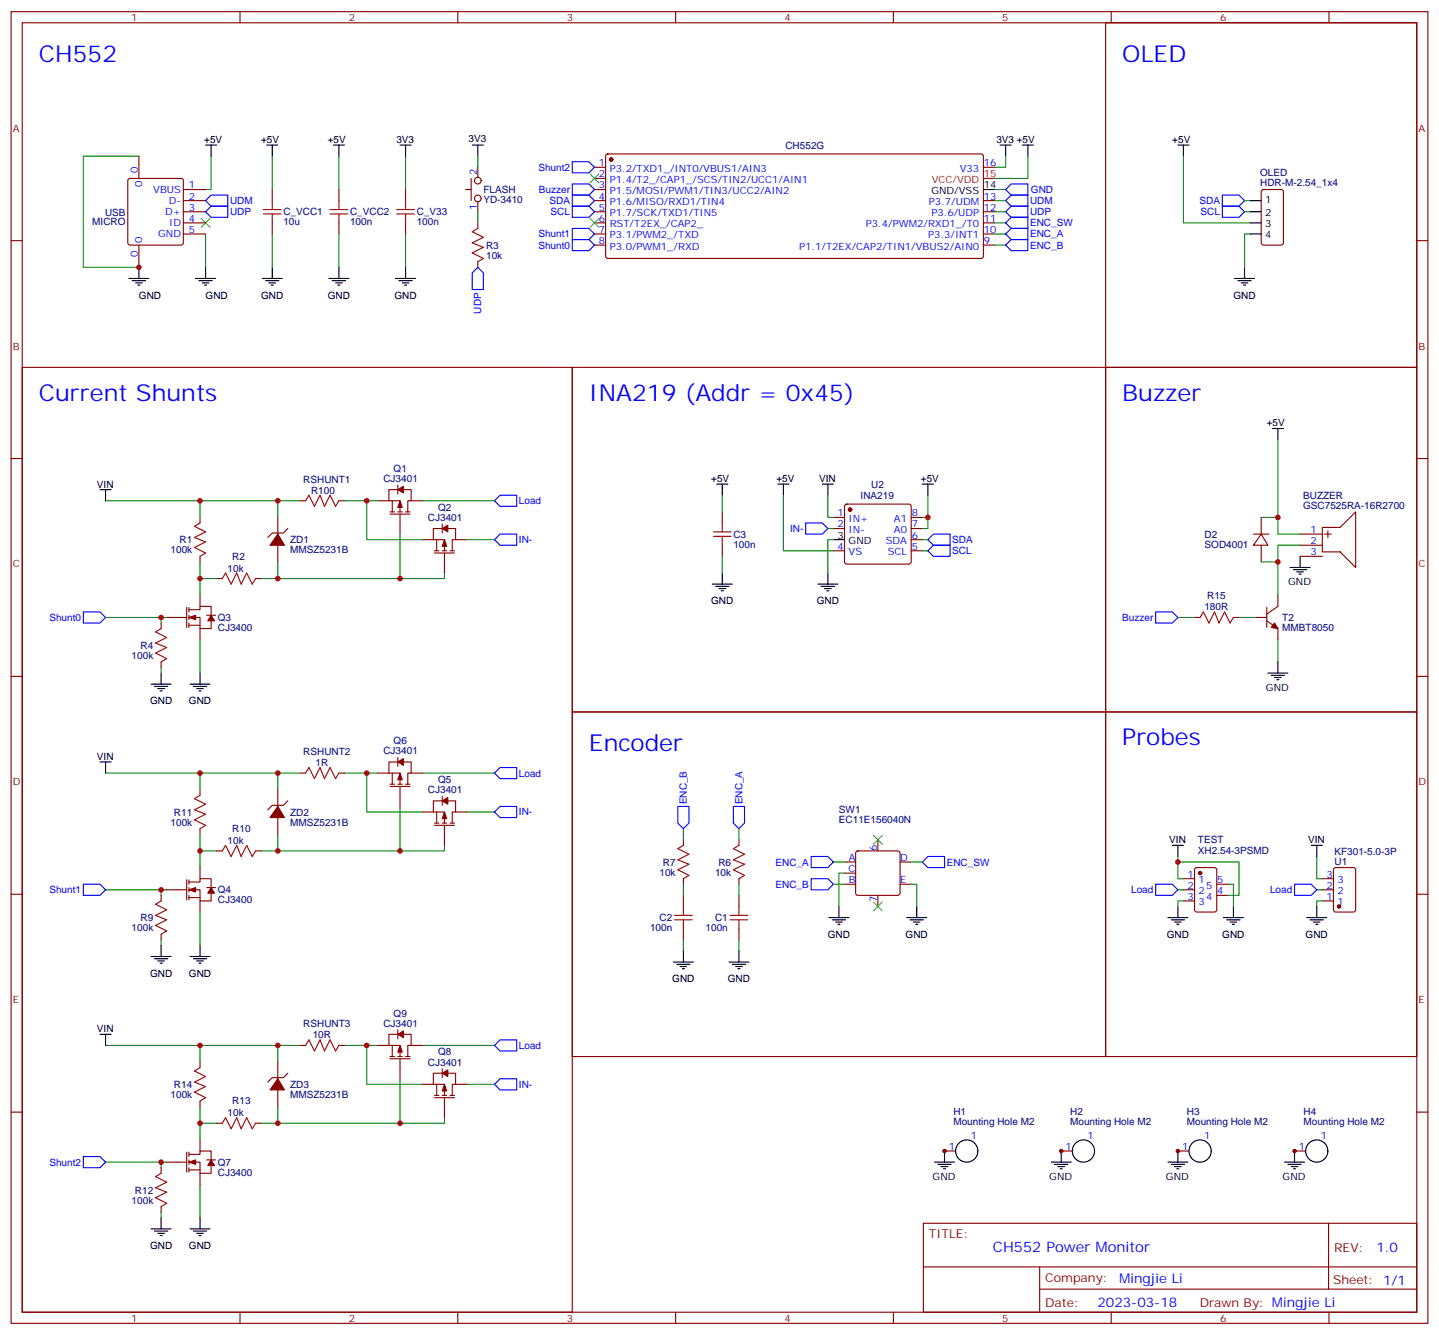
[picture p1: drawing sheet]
<svg xmlns="http://www.w3.org/2000/svg" width="457mm" height="424mm" viewBox="0 0 457 424" stroke-linecap="round" stroke-linejoin="round" font-family="sans-serif">
<g fill="none" stroke="#870000" stroke-width=".35">
<path d="M3.5 3.7h449.8v416.3h-449.8zM7.1 7.2h442.7v409.3h-442.7zM76.2 3.7v3.5M145.3 3.7v3.5M214.5 3.7v3.5M283.6 3.7v3.5M351 7.2h98.8v109.4h-98.8zM352.8 3.7v3.5M421.9 3.7v3.5M40.8 56.8l.5-.2h16.2l.5 .2 .2 .5v19.8l-.2 .5-.5 .2h-16.2l-.5-.2-.2-.5v-19.8zM44.1 49.6v7M149.6 56.6v7.1"/>
<path d="M151.7 53.1v3.2M188.7 53.1h3.6M188.7 56.6h3.6M192.5 49.1l.5-.2h118.8l.4 .7-.1 32-.6 .4h-118.8l-.4-.7v-31.7zM312.2 53.1h3.5M3.5 76.4h3.6M44.1 77.8v7M58.2 60.1h7.1M58.2 63.7h7.1M58.2 67.2h7.1M58.2 70.7h7.1M58.2 74.3h7.1"/>
<path d="M86.4 60.1v3.6M86.4 70.7v3.6M107.6 60.1v3.6M107.6 70.7v3.6M128.8 60.1v3.6M128.8 70.7v3.6M147.8 60.1h1.8M151.7 64v3.2M151.7 70.7v1.8M188.7 60.1h3.6M188.7 63.7h3.6M188.7 67.2h3.6"/>
<path d="M188.7 70.7h3.6M188.7 74.3h3.6M188.7 77.8h3.6M312.2 63.7h3.5M312.2 67.2h3.5M312.2 70.7h3.5M312.2 74.3h3.5M312.2 77.8h3.5M400.6 60.4l.5-.3h5.7l.6 .5 .1 16.5-.5 .6-5.9 .1-.6-.5-.1-16.4zM449.8 76.4h3.5M151.7 83.1v1.7M7.1 116.6h174.6v299.9h-174.6z"/>
<path d="M181.7 116.6h169.3v109.4h-169.3zM351 116.6h98.8v109.4h-98.8zM3.5 145.5h3.6M95.2 158.9h1.8M107.6 158.9h1.8M119.9 158.9h3.6M124.5 158.9v3.6M126.3 154v2.8M127 155.4h-3.5v3.5h3.5v3.6M127.7 155.4h2.8v3.5h-1v3.6M130.5 158.9h3.6M449.8 145.5h3.5"/>
<path d="M63.5 164.2v1.8M63.5 176.6v1.7M88.2 164.2v5.3M88.2 173v5.3M91.4 167.7l-1.4 1.5h-3.6l-1.4 1.4M123.8 163.2h6.4M123.8 162.5h1.4M126.3 162.5h1.4M127 163.2v6.3M128.8 162.5h1.4M134.1 171.3h3.5M137.9 175.5h6.4"/>
<path d="M137.9 174.8h1.4M138.6 171.3v3.5M140.4 166.3v2.9M140.4 174.8h1.4M141.1 167.7h-3.5v3.6h3.5v3.5M141.1 175.5v6.4M141.8 167.7h2.8v3.6h-1v3.5M142.9 174.8h1.4M144.6 171.3h3.6M229.3 162.5v3.5M229.3 173v3.6M264.6 174.8h3.5"/>
<path d="M264.6 164.2h3.5M264.6 167.7h3.5M268.3 160.2l.5-.2h19.8l.5 .2 .2 .5v17.6l-.3 .5-.4 .2h-19.8l-.5-.2-.2-.5v-17.6zM289.3 174.8h3.5M289.3 171.3h3.5M289.3 164.2h3.5M289.3 167.7h3.5M397.9 169.5h5M400.4 169.5l2.1 3.5h-4.6zM400.4 164.2v5.3M400.4 173v5.3M412.7 169.5h7.1"/>
<path d="M412.7 173h7.1M412.7 176.6h7.1M419.8 167.4h5.6l5-4.9v17.6l-5-4.9h-5.6zM420.5 169.5h2.1M421.6 168.5v2.1M51.2 197.7v1.8M52.9 196h6.4M59.3 192.8v6.3M60 196h3.5v3.5h3.5v-2.5M60 193.5h3.5v-1.1h3.5v2.9M60 192.8v1.4M60 195.3v1.4"/>
<path d="M60 197.7v1.4M60 198.4h3.5M63.5 188.9v3.5M63.5 199.5v3.5M65.6 195.3h2.8M68.8 183.6h1.8M81.1 183.6h1.8M379.2 196h1.8M391.6 196h1.7M398.6 196h3.6M402.2 197l3.5 2.5v3.5M402.2 192.8v6.3"/>
<path d="M405.7 188.9v3.5l-3.5 2.5M3.5 214.7h3.6M51.2 210.1v1.7M449.8 214.7h3.5M181.7 226h169.3v109.3h-169.3zM351 226h98.8v109.3h-98.8zM63.5 250.6v1.8M88.2 250.6v5.3M88.2 259.5v5.3M91.4 254.2l-1.4 1.4h-3.6l-1.4 1.4M95.2 245.4h1.8M107.6 245.4h1.8"/>
<path d="M119.9 245.4h3.6M123.8 249.6h6.4M123.8 248.9h1.4M124.5 245.4v3.5M126.3 240.4v2.8M126.3 248.9h1.4M127 241.8h-3.5v3.6h3.5v3.5M127 249.6v6.3M127.7 241.8h2.8v3.6h-1v3.5M128.8 248.9h1.4M130.5 245.4h3.6M134.1 257.7h3.5"/>
<path d="M138.6 257.7v3.5M140.4 252.8v2.8M141.1 254.2h-3.5v3.5h3.5v3.5M141.8 254.2h2.8v3.5h-1v3.5M144.6 257.7h3.6M59.3 279.2v6.4M60 279.9h3.5v-1h3.5v2.8M60 279.2v1.4M63.5 263v1.8M63.5 275.3v3.6M68.8 270.1h1.8M81.1 270.1h1.8"/>
<path d="M137.9 261.9h6.4M137.9 261.2h1.4M140.4 261.2h1.4M141.1 261.9v6.4M142.9 261.2h1.4M217 266.5v1.8M217 278.9v1.7M234.6 266.5v1.8M234.6 278.9v1.7M268.1 273.6h3.5M268.1 277.1h3.5M271.9 270.3l.4-.2h12.7l.5 .2 .3 .5v12.7l-.3 .5-.5 .2h-12.7l-.5-.3-.2-.4v-12.7z"/>
<path d="M278.7 266.5v3.6M285.8 273.6h3.5M375.7 278.9h3.5M379.5 275.5l.4-.2h5.7l.6 .5 .1 12.9-.5 .7-5.9 .1-.6-.5-.1-13zM419.8 278.9h3.5M423.6 275.5l.4-.2h5.7l.6 .5 .1 12.9-.5 .7-5.9 .1-.6-.5-.1-13zM3.5 283.8h3.6M51.2 284.2v1.7M51.2 296.5v1.8M52.9 282.4h6.4M60 282.4h3.5v3.5h3.5v-2.4M60 281.7v1.4"/>
<path d="M60 284.2v1.4M60 284.9h3.5M63.5 285.9v3.6M65.6 281.7h2.8M217 284.2v3.5M217 294.7v3.6M234.6 284.2v3.5M234.6 294.7v3.6M268.1 280.6h3.5M278.7 284.2v3.5M285.8 280.6h3.5M375.7 282.4h3.5"/>
<path d="M375.7 285.9h3.5M386.3 280.6h3.5M386.3 284.2h3.5M419.8 282.4h3.5M419.8 285.9h3.5M449.8 283.8h3.5M63.5 337.1v1.7M88.2 337.1v5.3M95.2 331.8h1.8M107.6 331.8h1.8M119.9 331.8h3.6M123.8 336h6.4"/>
<path d="M123.8 335.3h1.4M124.5 331.8v3.5M126.3 326.8v2.9M126.3 335.3h1.4M127 328.3h-3.5v3.5h3.5v3.5M127 336v6.4M127.7 328.3h2.8v3.5h-1v3.5M128.8 335.3h1.4M130.5 331.8h3.6M140.4 339.2v2.8M3.5 353h3.6M63.5 349.4v1.8"/>
<path d="M68.8 356.5h1.8M81.1 356.5h1.8M88.2 345.9v5.3M91.4 340.6l-1.4 1.4h-3.6l-1.4 1.4M134.1 344.1h3.5M137.9 348.4h6.4M137.9 347.7h1.4M138.6 344.1v3.6M140.4 347.7h1.4M141.1 340.6h-3.5v3.5h3.5v3.6M141.1 348.4v6.3M141.8 340.6h2.8v3.5h-1v3.6"/>
<path d="M142.9 347.7h1.4M144.6 344.1h3.6M449.8 353h3.5M51.2 370.6v1.8M52.9 368.8h6.4M59.3 365.7v6.3M60 368.8h3.5v3.6h3.5v-2.5M60 366.4h3.5v-1.1h3.5v2.8M60 365.7v1.4M60 368.1v1.4M60 370.6v1.4M60 371.3h3.5"/>
<path d="M63.5 361.8v3.5M63.5 372.4v3.5M65.6 368.1h2.8M299.9 365.3h3.5M336.9 365.3h3.5M373.9 365.3h3.6M411 365.3h3.5M51.2 382.9v1.8M293.2 388.2h156.6v28.3h-156.6zM421.8 388.3v20.8M76.2 416.5v3.5M145.3 416.5v3.5"/>
<path d="M214.5 416.5v3.5M283.6 416.5v3.5M293.2 402.1h156.5M330.1 409.1h119.6M330.1 402.1v14.1M352.8 416.5v3.5M421.9 416.5v3.5"/>
<circle cx="151.7" cy="57.3" r="1.06"/>
<circle cx="151.7" cy="63" r="1.06"/>
</g>
<g fill="none" stroke="#008700" stroke-width=".35">
<path d="M44.1 49.6h-17.6v35.2h17.6M67 49.6v10.5h-1.7M86.4 49.6v10.5M107.6 49.6v10.5M128.8 49.6v10.5M151.7 49.6v3.5M319.3 49.6v3.5h-3.6M326.3 49.6v7h-10.6M375.7 49.6v21.1h21.2M65.3 74.3v10.5M86.4 74.3v10.5M107.6 74.3v10.5"/>
<path d="M128.8 74.3v10.5M151.7 67.2v3.5M315.7 60.1h3.6M315.7 63.7h3.6M315.7 67.2h3.6M315.7 70.7h3.6M315.7 77.8h3.6M315.7 74.3h3.6M395.1 63.7h1.8M395.1 67.2h1.8M396.9 74.3h-1.8v10.5M405.7 139.5v30h7"/>
<path d="M33.5 158.9h30M88.2 158.9v5.3M95.2 158.9h-31.7v5.3M109.4 158.9h10.5M116.4 158.9v12.4h17.7M134.1 158.9h22.9M229.3 157.2v5.3M248.7 157.2v17.6h15.9M262.8 157.2v7h1.8M294.6 157.2v10.5h-1.8M63.5 178.3v5.3h5.3M88.2 178.3v5.3h-5.3"/>
<path d="M127 169.5v14.1M148.2 171.3h8.8M229.3 176.6v5.3M262.8 167.7h1.8M264.6 171.3h-1.8v10.6M292.8 171.3h1.8M292.8 164.2h1.8M292.8 174.8h1.8M400.4 178.3h5.3M400.4 164.2h5.3M412.7 173h-7v15.9M33.5 196h17.7"/>
<path d="M52.9 196h-1.7v1.7M63.5 183.6v5.3M141.1 181.9v1.7h-52.9M373.9 196h5.3M393.3 196h5.3M51.2 211.8v1.8M63.5 203v10.6M405.7 203v7.1M33.5 245.4h30M88.2 245.4v5.2M95.2 245.4h-31.7v5.2M109.4 245.4h10.5"/>
<path d="M116.4 245.4v12.3h17.7M127 255.9v14.2M134.1 245.4h22.9M148.2 257.7h8.8M63.5 264.8v5.3h5.3M63.5 270.1v5.2M88.2 264.8v5.3h-5.3M141.1 268.3v1.8h-52.9M217 263v3.5M234.6 263v3.5M264.6 273.6h3.5M268.1 277.1h-1.8v10.6"/>
<path d="M289.3 273.6h3.5M373.9 271.8v7.1h1.8M373.9 273.6h19.4v10.6h-3.5M418 271.8v7.1h1.8M33.5 282.4h17.7M51.2 298.3v1.7M52.9 282.4h-1.7v1.8M63.5 289.5v10.5M217 280.6v3.6M217 298.3v3.5M234.6 280.6v3.6M234.6 298.3v3.5"/>
<path d="M264.6 280.6h3.5M289.3 280.6h1.7v7.1M373.9 282.4h1.8M375.7 285.9h-1.8v1.8M389.8 280.6h1.8v7.1M418 282.4h1.8M419.8 285.9h-1.8v1.8M33.5 331.8h30M88.2 331.8v5.3M95.2 331.8h-31.7v5.3M109.4 331.8h10.5M116.4 331.8v12.3h17.7"/>
<path d="M134.1 331.8h22.9M63.5 351.2v5.3h5.3M63.5 356.5v5.3M88.2 351.2v5.3h-5.3M127 342.4v14.1M141.1 354.7v1.8h-52.9M148.2 344.1h8.8M33.5 368.8h17.7M52.9 368.8h-1.7v1.8M63.5 375.9v10.6M51.2 384.7v1.8"/>
</g>
<g fill="none" stroke="#000" stroke-width=".35">
<path d="M65.3 46h3.5M67 46v3.6M84.7 46h3.5M86.4 46v3.6M105.8 46h3.6M107.6 46v3.6M127 46h3.5M128.8 46v3.6M149.9 46h3.6M151.7 46v3.6M317.5 46h3.5M319.3 46v3.6"/>
<path d="M324.6 46h3.5M326.3 46v3.6M373.9 46h3.6M375.7 46v3.6M312.2 60.1h3.5M396.9 63.7h3.5M396.9 67.2h3.5M396.9 70.7h3.5M396.9 74.3h3.5M40.9 88.4h6.4M42 89.1h4.2M43 89.8h2.2"/>
<path d="M43.7 90.5h.7M44.1 84.8v3.6M62.1 88.4h6.3M63.1 89.1h4.3M64.2 89.8h2.1M64.9 90.5h.7M65.3 84.8v3.6M83.3 88.4h6.3M84.3 89.1h4.2M85.4 89.8h2.1M86.1 90.5h.7M86.4 84.8v3.6"/>
<path d="M104.4 88.4h6.4M105.5 89.1h4.2M106.5 89.8h2.2M107.2 90.5h.7M107.6 84.8v3.6M125.6 88.4h6.3M126.6 89.1h4.3M127.7 89.8h2.1M128.4 90.5h.7M128.8 84.8v3.6M391.9 88.4h6.4M393 89.1h4.2"/>
<path d="M394.1 89.8h2.1M394.8 90.5h.7M395.1 84.8v3.6M403.9 136h3.6M405.7 136v3.5M31.7 155.4h3.6M33.5 155.4v3.5M227.5 153.6h3.6M229.3 153.6v3.6M246.9 153.6h3.6M248.7 153.6v3.6M261.1 153.6h3.5"/>
<path d="M262.8 153.6v3.6M292.8 153.6h3.5M294.6 153.6v3.6M264.6 171.3h3.5M412.7 176.6v3.5M226.1 185.4h6.4M227.2 186.1h4.2M228.2 186.8h2.2M229 187.5h.7M229.3 181.9v3.5M259.6 185.4h6.4M260.7 186.1h4.2"/>
<path d="M261.8 186.8h2.1M262.5 187.5h.7M262.8 181.9v3.5M409.6 180.1h6.3M410.6 180.8h4.3M411.7 181.5h2.1M412.4 182.2h.7M48 217.1h6.3M49 217.8h4.3M50.1 218.5h2.1M50.8 219.3h.7M51.2 213.6v3.5"/>
<path d="M60.3 217.1h6.4M61.4 217.8h4.2M62.4 218.5h2.2M63.1 219.3h.8M63.5 213.6v3.5M402.5 213.6h6.4M403.6 214.3h4.2M404.6 215h2.2M405.3 215.7h.7M405.7 210.1v3.5M31.7 241.8h3.6M33.5 241.8v3.6"/>
<path d="M372.2 268.3h3.5M373.9 268.3v3.5M416.3 268.3h3.5M418 268.3v3.5M263.2 291.2h6.3M264.2 291.9h4.3M265.3 292.6h2.1M266 293.3h.7M266.3 287.7v3.5M287.9 291.2h6.3M288.9 291.9h4.3M290 292.6h2.1"/>
<path d="M290.7 293.3h.7M291 287.7v3.5M370.8 291.2h6.3M371.8 291.9h4.3M372.9 292.6h2.1M373.6 293.3h.7M373.9 287.7v3.5M388.4 291.2h6.4M389.5 291.9h4.2M390.5 292.6h2.1M391.2 293.3h.7M391.6 287.7v3.5"/>
<path d="M414.9 291.2h6.3M415.9 291.9h4.3M417 292.6h2.1M417.7 293.3h.7M418 287.7v3.5M48 303.6h6.3M49 304.3h4.3M50.1 305h2.1M50.8 305.7h.7M51.2 300v3.6M60.3 303.6h6.4M61.4 304.3h4.2"/>
<path d="M62.4 305h2.2M63.1 305.7h.8M63.5 300v3.6M213.8 305.3h6.3M214.8 306h4.3M215.9 306.7h2.1M216.6 307.4h.7M217 301.8v3.5M231.4 305.3h6.4M232.5 306h4.2M233.5 306.7h2.2M234.2 307.4h.7"/>
<path d="M234.6 301.8v3.5M31.7 328.3h3.6M33.5 328.3v3.5M296.7 368.8h6.3M297.7 369.5h4.3M298.8 370.2h2.1M299.5 370.9h.7M299.9 365.3v3.5M333.7 368.8h6.4M334.8 369.5h4.2M335.8 370.2h2.2M336.5 370.9h.8"/>
<path d="M336.9 365.3v3.5M370.8 368.8h6.3M371.8 369.5h4.3M372.9 370.2h2.1M373.6 370.9h.7M373.9 365.3v3.5M407.8 368.8h6.4M408.9 369.5h4.2M409.9 370.2h2.1M410.6 370.9h.7M411 365.3v3.5M48 390h6.3"/>
<path d="M49 390.7h4.3M50.1 391.4h2.1M50.8 392.1h.7M51.2 386.5v3.5M60.3 390h6.4M61.4 390.7h4.2M62.4 391.4h2.2M63.1 392.1h.8M63.5 386.5v3.5"/>
<circle cx="306.9" cy="365.3" r="3.5"/>
<circle cx="344" cy="365.3" r="3.5"/>
<circle cx="381" cy="365.3" r="3.5"/>
<circle cx="418" cy="365.3" r="3.5"/>
</g>
<g fill="none" stroke="#a10000" stroke-width=".35">
<path d="M83.6 66.5h5.7M83.6 67.9h5.7M86.4 63.7v2.8M86.4 67.9v2.8M104.8 66.5h5.6M104.8 67.9h5.6M107.6 63.7v2.8M107.6 67.9v2.8M125.9 66.5h5.7M125.9 67.9h5.7M128.8 63.7v2.8M128.8 67.9v2.8"/>
<path d="M151.7 72.5l-1.8 1.1 3.6 1.7-3.6 1.8 3.6 1.4-3.6 1.8 3.6 1.7-1.8 1.1M97 158.9l1.1-1.7 1.7 3.5 1.8-3.5 1.4 3.5 1.8-3.5 1.7 3.5 1.1-1.8M63.5 166l-1.8 1 3.6 1.8-3.6 1.8 3.6 1.4-3.6 1.7 3.6 1.8-1.8 1.1M226.5 168.8h5.6M226.5 170.2h5.6M229.3 166v2.8M229.3 170.2v2.8M51.2 199.5l-1.8 1.1 3.5 1.7-3.5 1.8 3.5 1.4-3.5 1.8 3.5 1.7-1.7 1.1M70.6 183.6l1-1.7 1.8 3.5 1.7-3.5 1.5 3.5 1.7-3.5 1.8 3.5 1-1.8M381 196l1.1-1.8 1.7 3.5 1.8-3.5 1.4 3.5 1.8-3.5 1.7 3.5 1.1-1.7M63.5 252.4l-1.8 1.1 3.6 1.7-3.6 1.8 3.6 1.4-3.6 1.8 3.6 1.7-1.8 1.1M97 245.4l1.1-1.8 1.7 3.5 1.8-3.5 1.4 3.5 1.8-3.5 1.7 3.5 1.1-1.7"/>
<path d="M70.6 270.1l1-1.8 1.8 3.5 1.7-3.5 1.5 3.5 1.7-3.5 1.8 3.5 1-1.7M217 268.3l-1.8 1 3.5 1.8-3.5 1.8 3.5 1.4-3.5 1.7 3.5 1.8-1.7 1.1M234.6 268.3l-1.8 1 3.6 1.8-3.6 1.8 3.6 1.4-3.6 1.7 3.6 1.8-1.8 1.1M51.2 285.9l-1.8 1.1 3.5 1.7-3.5 1.8 3.5 1.4-3.5 1.8 3.5 1.8-1.7 1M214.1 290.5h5.7M214.1 291.9h5.7M217 287.7v2.8M217 291.9v2.8M231.8 290.5h5.6M231.8 291.9h5.6M234.6 287.7v2.8M234.6 291.9v2.8"/>
<path d="M63.5 338.8l-1.8 1.1 3.6 1.8-3.6 1.7 3.6 1.4-3.6 1.8 3.6 1.8-1.8 1M97 331.8l1.1-1.8 1.7 3.6 1.8-3.6 1.4 3.6 1.8-3.6 1.7 3.6 1.1-1.8M70.6 356.5l1-1.8 1.8 3.5 1.7-3.5 1.5 3.5 1.7-3.5 1.8 3.5 1-1.7M51.2 372.4l-1.8 1 3.5 1.8-3.5 1.7 3.5 1.5-3.5 1.7 3.5 1.8-1.7 1"/>
</g>
<g fill="none" stroke="#00f" stroke-width=".35">
<path d="M181.7 51.3h5.3l1.7 1.8-1.7 1.8h-5.3zM181.7 58.4h5.3l1.7 1.7-1.7 1.8h-5.3zM321 58.4h5.3v3.5h-5.3l-1.7-1.8zM65.3 63.7l1.7-1.8h5.3v3.5h-5.3zM65.3 67.2l1.7-1.8h5.3v3.6h-5.3zM181.7 61.9h5.3l1.7 1.8-1.7 1.7h-5.3zM181.7 65.4h5.3l1.7 1.8-1.7 1.8h-5.3zM181.7 76h5.3l1.7 1.8-1.7 1.8h-5.3zM181.7 72.5h5.3l1.7 1.8-1.7 1.7h-5.3zM319.3 67.2l1.7-1.8h5.3v3.6h-5.3zM319.3 63.7l1.7-1.8h5.3v3.5h-5.3zM319.3 74.3l1.7-1.8h5.3v3.5h-5.3z"/>
<path d="M319.3 70.7l1.7-1.7h5.3v3.5h-5.3zM321 76h5.3v3.6h-5.3l-1.7-1.8zM388.1 61.9h5.2l1.8 1.8-1.8 1.7h-5.2zM388.1 65.4h5.2l1.8 1.8-1.8 1.8h-5.2zM149.9 86.6l1.8-1.8 1.8 1.8v5.3h-3.6zM158.7 157.2h5.3v3.5h-5.3l-1.7-1.8zM158.7 169.5h5.3v3.5h-5.3l-1.7-1.7zM255.8 166h5.3l1.7 1.7-1.7 1.8h-5.3zM294.6 171.3l1.7-1.8h5.3v3.5h-5.3zM296.3 173h5.3v3.6h-5.3l-1.7-1.8zM26.5 194.2h5.2l1.8 1.8-1.8 1.7h-5.2zM366.9 194.2h5.3l1.7 1.8-1.7 1.7h-5.3z"/>
<path d="M158.7 243.6h5.3v3.5h-5.3l-1.7-1.7zM158.7 255.9h5.3v3.6h-5.3l-1.7-1.8zM215.2 255.9h3.5v5.3l-1.7 1.8-1.8-1.8zM232.8 255.9h3.6v5.3l-1.8 1.8-1.8-1.8zM257.5 278.9h5.3l1.8 1.7-1.8 1.8h-5.3zM257.5 271.8h5.3l1.8 1.8-1.8 1.7h-5.3zM294.6 271.8h5.3v3.5h-5.3l-1.8-1.7zM26.5 280.6h5.2l1.8 1.8-1.8 1.8h-5.2zM366.9 280.6h5.3l1.7 1.8-1.7 1.8h-5.3zM411 280.6h5.3l1.7 1.8-1.7 1.8h-5.3zM157 331.8l1.7-1.8h5.3v3.6h-5.3zM158.7 342.4h5.3v3.5h-5.3l-1.7-1.8z"/>
<path d="M26.5 367.1h5.2l1.8 1.7-1.8 1.8h-5.2z"/>
</g>
<path d="M187.3 55.2l2.8 2.8M190.1 55.2l-2.8 2.8M63.9 69.3l2.8 2.8M66.7 69.3l-2.8 2.8M187.3 69.3l2.8 2.8M190.1 69.3l-2.8 2.8M277.3 265.1l2.8 2.8M280.1 265.1l-2.8 2.8M277.3 286.3l2.8 2.8M280.1 286.3l-2.8 2.8" fill="none" stroke="#3c3" stroke-width=".35"/>
<g fill="#870000" stroke="#870000" stroke-width=".35">
<path d="M127 158.9l.7 2.1h-1.4z"/>
<path d="M126.3 155.4l1.8-1.1v2.2z"/>
<path d="M141.1 171.3l.7 2.1h-1.4z"/>
<path d="M140.4 167.7l1.8-1v2.1z"/>
<path d="M67 195.3l1.1 1.7h-2.1z"/>
<path d="M60 196l2.1-.7v1.4z"/>
<path d="M88.2 169.5l2.1 3.5h-4.6z"/>
<path d="M88.2 255.9l2.1 3.6h-4.6z"/>
<path d="M67 281.7l1.1 1.8h-2.1z"/>
<path d="M60 282.4l2.1-.7v1.4z"/>
<path d="M141.1 257.7l.7 2.1h-1.4z"/>
<path d="M140.4 254.2l1.8-1.1v2.1z"/>
<path d="M127 245.4l.7 2.1h-1.4z"/>
<path d="M126.3 241.8l1.8-1v2.1z"/>
<path d="M88.2 342.4l2.1 3.5h-4.6z"/>
<path d="M67 368.1l1.1 1.8h-2.1z"/>
<path d="M60 368.8l2.1-.7v1.4z"/>
<path d="M141.1 344.1l.7 2.2h-1.4z"/>
<path d="M140.4 340.6l1.8-1.1v2.2z"/>
<path d="M127 331.8l.7 2.1h-1.4z"/>
<path d="M126.3 328.3l1.8-1.1v2.1z"/>
<path d="M404.6 197.7l1.1 1.8-2.1-.4z"/>
<circle cx="194" cy="50.6" r=".53"/>
<circle cx="269.9" cy="161.7" r=".53"/>
<circle cx="381" cy="277.1" r=".53"/>
<circle cx="411" cy="365.3" r=".53"/>
<circle cx="336.9" cy="365.3" r=".53"/>
<circle cx="373.9" cy="365.3" r=".53"/>
<circle cx="299.9" cy="365.3" r=".53"/>
<circle cx="425.1" cy="287.7" r=".53"/>
</g>
<path d="M312.2 56.6h3.5" fill="none" stroke="#f00" stroke-width=".35"/>
<g fill="#c00">
<circle cx="44.1" cy="84.8" r=".88"/>
<circle cx="127" cy="183.6" r=".88"/>
<circle cx="88.2" cy="158.9" r=".88"/>
<circle cx="116.4" cy="158.9" r=".88"/>
<circle cx="88.2" cy="183.6" r=".88"/>
<circle cx="63.5" cy="183.6" r=".88"/>
<circle cx="63.5" cy="158.9" r=".88"/>
<circle cx="51.2" cy="196" r=".88"/>
<circle cx="51.2" cy="282.4" r=".88"/>
<circle cx="63.5" cy="245.4" r=".88"/>
<circle cx="63.5" cy="270.1" r=".88"/>
<circle cx="88.2" cy="270.1" r=".88"/>
<circle cx="116.4" cy="245.4" r=".88"/>
<circle cx="88.2" cy="245.4" r=".88"/>
<circle cx="127" cy="270.1" r=".88"/>
<circle cx="51.2" cy="368.8" r=".88"/>
<circle cx="63.5" cy="331.8" r=".88"/>
<circle cx="63.5" cy="356.5" r=".88"/>
<circle cx="88.2" cy="356.5" r=".88"/>
<circle cx="116.4" cy="331.8" r=".88"/>
<circle cx="88.2" cy="331.8" r=".88"/>
<circle cx="127" cy="356.5" r=".88"/>
<circle cx="405.7" cy="178.3" r=".88"/>
<circle cx="405.7" cy="164.2" r=".88"/>
<circle cx="294.6" cy="164.2" r=".88"/>
<circle cx="373.9" cy="273.6" r=".88"/>
</g>
<g font-size="7.4" fill="#00f">
<text x="12.3" y="19.6">CH552</text>
<text x="356.3" y="19.6">OLED</text>
<text x="12.3" y="127.2">Current Shunts</text>
<text x="187" y="127.2">INA219 (Addr = 0x45)</text>
<text x="356.3" y="127.2">Buzzer</text>
<text x="187" y="238.3">Encoder</text>
<text x="356.3" y="236.5">Probes</text>
</g>
<text font-size="4.6" fill="#00f" x="315.2" y="397.3">CH552 Power Monitor</text>
<g font-size="4.2" fill="#00f">
<text x="437" y="397.5">1.0</text>
<text x="355.3" y="407.1">Mingjie Li</text>
<text x="348.4" y="414.9">2023-03-18</text>
</g>
<g font-size="3.9" fill="#800">
<text x="294.9" y="392.8">TITLE:</text>
<text x="423.6" y="397.5">REV:</text>
<text x="331.8" y="407">Company:</text>
<text x="423.2" y="407.6">Sheet: 1/1</text>
<text x="331.8" y="414.7">Date:</text>
<text x="380.9" y="414.8">Drawn By: Mingjie Li</text>
</g>
<g font-size="3.2" fill="#800">
<text x="41.6" y="6.7">1</text>
<text x="110.8" y="6.7">2</text>
<text x="179.9" y="6.7">3</text>
<text x="249.1" y="6.7">4</text>
<text x="318.2" y="6.7">5</text>
<text x="387.3" y="6.7">6</text>
<text x="4.1" y="41.8">A</text>
<text x="450.3" y="41.8">A</text>
<text x="4.1" y="110.9">B</text>
<text x="450.3" y="110.9">B</text>
<text x="4.1" y="180.1">C</text>
<text x="450.3" y="180.1">C</text>
<text x="4.1" y="249.2">D</text>
<text x="450.3" y="249.2">D</text>
<text x="4.1" y="318.4">E</text>
<text x="450.3" y="318.4">E</text>
<text x="41.6" y="419.5">1</text>
<text x="110.8" y="419.5">2</text>
<text x="179.9" y="419.5">3</text>
<text x="249.1" y="419.5">4</text>
<text x="318.2" y="419.5">5</text>
<text x="387.3" y="419.5">6</text>
</g>
<g font-size="3.2">
<text x="64.8" y="45.3">+5V</text>
<text x="82.9" y="45.3">+5V</text>
<text x="104.1" y="45.3">+5V</text>
<text x="125.8" y="45.4">3V3</text>
<text x="148.8" y="45.1">3V3</text>
<text x="316.3" y="45.4">3V3 +5V</text>
<text x="372.2" y="45.3">+5V</text>
<text x="312.4" y="59.8">14</text>
<text x="295.7" y="61.6">GND/VSS</text>
<text x="401.7" y="64.4">1</text>
<text x="401.7" y="68.6">2</text>
<text x="401.7" y="72.1">3</text>
<text x="401.7" y="75.7">4</text>
<text x="44.1" y="94.8">GND</text>
<text x="65.3" y="94.8">GND</text>
<text x="82.9" y="94.8">GND</text>
<text x="104.1" y="94.8">GND</text>
<text x="125.2" y="94.8">GND</text>
<text x="391.6" y="94.8">GND</text>
<text x="402.2" y="135.3">+5V</text>
<text x="30.8" y="154.7">VIN</text>
<text x="225.8" y="152.9">+5V</text>
<text x="246.5" y="152.9">+5V</text>
<text x="260.1" y="153">VIN</text>
<text x="292.4" y="152.9">+5V</text>
<text x="265.9" y="170.9">3</text>
<text x="269.4" y="172.7">GND</text>
<text x="409" y="185.7">GND</text>
<text x="225.8" y="191.8">GND</text>
<text x="259.3" y="191.8">GND</text>
<text x="401.9" y="219.2">GND</text>
<text x="47.6" y="223.6">GND</text>
<text x="60" y="223.6">GND</text>
<text x="30.8" y="241.2">VIN</text>
<text x="371.2" y="267.6">VIN</text>
<text x="415.3" y="267.6">VIN</text>
<text x="262.8" y="297.7">GND</text>
<text x="287.5" y="297.7">GND</text>
<text x="370.4" y="297.7">GND</text>
<text x="388.1" y="297.7">GND</text>
<text x="414.5" y="297.7">GND</text>
<text x="47.6" y="310">GND</text>
<text x="60" y="310">GND</text>
<text x="213.4" y="311.8">GND</text>
<text x="231.1" y="311.8">GND</text>
<text x="30.8" y="327.6">VIN</text>
<text x="296.1" y="374.4">GND</text>
<text x="333.1" y="374.4">GND</text>
<text x="370.2" y="374.4">GND</text>
<text x="407.2" y="374.4">GND</text>
<text x="47.6" y="396.4">GND</text>
<text x="60" y="396.4">GND</text>
</g>
<g font-size="3.2" fill="#000080">
<text x="249.4" y="47.2">CH552G</text>
<text x="400.1" y="59.1">HDR-M-2.54_1x4</text>
<text x="400.1" y="56">OLED</text>
<text x="153.5" y="64.5">YD-3410</text>
<text x="153.5" y="61.3">FLASH</text>
<text x="29.3" y="71.5">MICRO</text>
<text x="33.3" y="68.4">USB</text>
<text x="90" y="71.5">10u</text>
<text x="90" y="68.3">C_VCC1</text>
<text x="111.1" y="71.5">100n</text>
<text x="111.1" y="68.3">C_VCC2</text>
<text x="132.3" y="71.5">100n</text>
<text x="132.3" y="68.3">C_V33</text>
<text x="154.3" y="78.9">R3</text>
<text x="154.4" y="82.1">10k</text>
<text x="125" y="149.8">Q1</text>
<text x="96.3" y="153.2">RSHUNT1</text>
<text x="121.7" y="153">CJ3401</text>
<text x="276.6" y="154.7">U2</text>
<text x="98.7" y="156.7">R100</text>
<text x="273.2" y="158.3">INA219</text>
<text x="413.7" y="161.4">GSC7525RA-16R2700</text>
<text x="413.7" y="158.3">BUZZER</text>
<text x="135.8" y="165.4">CJ3401</text>
<text x="139.1" y="162.1">Q2</text>
<text x="57" y="172.4">R1</text>
<text x="92.1" y="172.4">ZD1</text>
<text x="232.8" y="173.8">100n</text>
<text x="232.8" y="170.7">C3</text>
<text x="382.4" y="173.9">SOD4001</text>
<text x="382.4" y="170.7">D2</text>
<text x="54.1" y="175.6">100k</text>
<text x="73.7" y="177.6">R2</text>
<text x="92.1" y="175.6">MMSZ5231B</text>
<text x="72.3" y="181.4">10k</text>
<text x="383.3" y="190">R15</text>
<text x="69.1" y="197">Q3</text>
<text x="382.4" y="193.5">180R</text>
<text x="407.1" y="197.1">T2</text>
<text x="69.1" y="200.3">CJ3400</text>
<text x="407.1" y="200.3">MMBT8050</text>
<text x="41.8" y="209.1">100k</text>
<text x="44.6" y="205.9">R4</text>
<text x="96.3" y="239.6">RSHUNT2</text>
<text x="121.7" y="239.4">CJ3401</text>
<text x="125" y="236.2">Q6</text>
<text x="100.2" y="242.9">1R</text>
<text x="135.8" y="251.8">CJ3401</text>
<text x="139.1" y="248.5">Q5</text>
<text x="54.1" y="262">100k</text>
<text x="55.2" y="258.9">R11</text>
<text x="92.1" y="262">MMSZ5231B</text>
<text x="92.1" y="258.9">ZD2</text>
<text x="266.3" y="261.2">EC11E156040N</text>
<text x="266.3" y="258.1">SW1</text>
<text x="72.3" y="267.9">10k</text>
<text x="73.7" y="264.1">R10</text>
<text x="380.3" y="267.7">TEST</text>
<text x="210.4" y="274.7">R7</text>
<text x="228.1" y="274.7">R6</text>
<text x="380.3" y="270.9">XH2.54-3PSMD</text>
<text x="423.7" y="271.2">KF301-5.0-3P</text>
<text x="423.7" y="274.4">U1</text>
<text x="209.4" y="277.9">10k</text>
<text x="227" y="277.9">10k</text>
<text x="69.1" y="286.7">CJ3400</text>
<text x="69.1" y="283.5">Q4</text>
<text x="44.6" y="292.4">R9</text>
<text x="209.4" y="292.4">C2</text>
<text x="227" y="292.4">C1</text>
<text x="41.8" y="295.5">100k</text>
<text x="206.4" y="295.6">100n</text>
<text x="224" y="295.6">100n</text>
<text x="125" y="322.6">Q9</text>
<text x="96.3" y="326.1">RSHUNT3</text>
<text x="99.3" y="329.4">10R</text>
<text x="121.7" y="325.9">CJ3401</text>
<text x="139.1" y="335">Q8</text>
<text x="135.8" y="338.2">CJ3401</text>
<text x="55.2" y="345.3">R14</text>
<text x="92.1" y="345.3">ZD3</text>
<text x="54.1" y="348.5">100k</text>
<text x="73.7" y="350.5">R13</text>
<text x="92.1" y="348.5">MMSZ5231B</text>
<text x="302.7" y="353.8">H1</text>
<text x="339.7" y="353.8">H2</text>
<text x="376.8" y="353.8">H3</text>
<text x="413.8" y="353.8">H4</text>
<text x="72.3" y="354.3">10k</text>
<text x="302.7" y="357">Mounting Hole M2</text>
<text x="339.7" y="357">Mounting Hole M2</text>
<text x="376.8" y="357">Mounting Hole M2</text>
<text x="413.8" y="357">Mounting Hole M2</text>
<text x="69.1" y="369.9">Q7</text>
<text x="69.1" y="373.2">CJ3400</text>
<text x="41.8" y="382">100k</text>
<text x="42.9" y="378.8">R12</text>
</g>
<g font-size="3.2" fill="#00f">
<text x="190.1" y="52.7">1</text>
<text x="312.4" y="52.7">16</text>
<text x="43.7" y="54.9" transform="rotate(-90 43.7 54.9)">0</text>
<text x="45.2" y="59.3" transform="rotate(-90 45.2 59.3)">0</text>
<text x="60" y="59.8">1</text>
<text x="151.3" y="55.6" transform="rotate(-90 151.3 55.6)">2</text>
<text x="170.9" y="54.2">Shunt2</text>
<text x="190.1" y="56.3">2</text>
<text x="190.1" y="59.8">3</text>
<text x="193.6" y="54.5">P3.2/TXD1_/INT0/VBUS1/AIN3</text>
<text x="193.6" y="58">P1.4/T2_/CAP1_/SCS/TIN2/UCC1/AIN1</text>
<text x="304.7" y="54.5">V33</text>
<text x="48.7" y="61.2">VBUS</text>
<text x="53.6" y="64.7">D-</text>
<text x="60" y="63.3">2</text>
<text x="73" y="64.8">UDM</text>
<text x="171.1" y="61.3">Buzzer</text>
<text x="174.4" y="64.8">SDA</text>
<text x="190.1" y="63.3">4</text>
<text x="193.6" y="61.6">P1.5/MOSI/PWM1/TIN3/UCC2/AIN2</text>
<text x="193.6" y="65.1">P1.6/MISO/RXD1/TIN4</text>
<text x="294.9" y="65.1">P3.7/UDM</text>
<text x="312.4" y="63.3">13</text>
<text x="327" y="64.8">UDM</text>
<text x="327.3" y="61.2">GND</text>
<text x="380.8" y="64.8">SDA</text>
<text x="52.5" y="68.3">D+</text>
<text x="53.7" y="71.8">ID</text>
<text x="60" y="66.9">3</text>
<text x="60" y="70.4">4</text>
<text x="73" y="68.3">UDP</text>
<text x="151.3" y="66.8" transform="rotate(-90 151.3 66.8)">1</text>
<text x="174.8" y="68.3">SCL</text>
<text x="190.1" y="66.9">5</text>
<text x="190.1" y="70.4">6</text>
<text x="193.6" y="68.6">P1.7/SCK/TXD1/TIN5</text>
<text x="295.7" y="68.6">P3.6/UDP</text>
<text x="312.4" y="70.4">11</text>
<text x="312.4" y="66.9">12</text>
<text x="327" y="68.3">UDP</text>
<text x="327" y="71.8">ENC_SW</text>
<text x="381.2" y="68.3">SCL</text>
<text x="45.2" y="77.1" transform="rotate(-90 45.2 77.1)">0</text>
<text x="50.2" y="75.3">GND</text>
<text x="60" y="73.9">5</text>
<text x="170.9" y="75.4">Shunt1</text>
<text x="190.1" y="73.9">7</text>
<text x="190.1" y="77.4">8</text>
<text x="193.6" y="72.1">RST/T2EX_/CAP2_</text>
<text x="193.6" y="75.7">P3.1/PWM2_/TXD</text>
<text x="274.9" y="72.1">P3.4/PWM2/RXD1_/T0</text>
<text x="294.7" y="75.7">P3.3/INT1</text>
<text x="312.4" y="77.4">9</text>
<text x="312.4" y="73.9">10</text>
<text x="327" y="75.4">ENC_A</text>
<text x="43.7" y="81.6" transform="rotate(-90 43.7 81.6)">0</text>
<text x="170.9" y="78.9">Shunt0</text>
<text x="193.6" y="79.2">P3.0/PWM1_/RXD</text>
<text x="253.7" y="79.2">P1.1/T2EX/CAP2/TIN1/VBUS2/AIN0</text>
<text x="327" y="78.9">ENC_B</text>
<text x="152.7" y="99.6" transform="rotate(-90 152.7 99.6)">UDP</text>
<text x="164.7" y="160">Load</text>
<text x="265.9" y="163.9">1</text>
<text x="265.9" y="167.4">2</text>
<text x="269.4" y="165.6">IN+</text>
<text x="283.8" y="165.6">A1</text>
<text x="289.5" y="167.4">7</text>
<text x="289.5" y="163.9">8</text>
<text x="164.7" y="172.4">IN-</text>
<text x="250.8" y="168.8">IN-</text>
<text x="269.4" y="169.2">IN-</text>
<text x="281.2" y="172.7">SDA</text>
<text x="283.8" y="169.2">A0</text>
<text x="289.5" y="170.9">6</text>
<text x="302.3" y="172.4">SDA</text>
<text x="416" y="172.7">2</text>
<text x="416" y="169.2">1</text>
<text x="265.9" y="174.4">4</text>
<text x="269.4" y="176.2">VS</text>
<text x="281.8" y="176.2">SCL</text>
<text x="289.5" y="174.4">5</text>
<text x="302.3" y="175.9">SCL</text>
<text x="416" y="176.2">3</text>
<text x="15.7" y="197.1">Shunt0</text>
<text x="356.3" y="197.1">Buzzer</text>
<text x="164.7" y="246.5">Load</text>
<text x="218.1" y="255.2" transform="rotate(-90 218.1 255.2)">ENC_B</text>
<text x="235.7" y="255.2" transform="rotate(-90 235.7 255.2)">ENC_A</text>
<text x="164.7" y="258.8">IN-</text>
<text x="246.2" y="274.7">ENC_A</text>
<text x="269.5" y="273.2">A</text>
<text x="278.3" y="270.1" transform="rotate(-90 278.3 270.1)">6</text>
<text x="285.8" y="273.2">D</text>
<text x="300.6" y="274.7">ENC_SW</text>
<text x="246.2" y="281.7">ENC_B</text>
<text x="269.4" y="276.8">C</text>
<text x="269.5" y="280.3">B</text>
<text x="285.8" y="280.3">E</text>
<text x="377" y="278.5">1</text>
<text x="380.5" y="280.3">1</text>
<text x="386.5" y="280.3">5</text>
<text x="421.1" y="278.5">3</text>
<text x="424.6" y="280.3">3</text>
<text x="15.7" y="283.5">Shunt1</text>
<text x="278.3" y="286.2" transform="rotate(-90 278.3 286.2)">7</text>
<text x="359.1" y="283.5">Load</text>
<text x="377" y="282">2</text>
<text x="377" y="285.6">3</text>
<text x="380.5" y="283.8">2</text>
<text x="380.5" y="287.3">3</text>
<text x="383" y="285.6">4</text>
<text x="383" y="282">5</text>
<text x="386.5" y="283.8">4</text>
<text x="403.2" y="283.5">Load</text>
<text x="421.1" y="285.6">1</text>
<text x="421.1" y="282">2</text>
<text x="424.6" y="287.3">1</text>
<text x="424.6" y="283.8">2</text>
<text x="164.7" y="332.9">Load</text>
<text x="164.7" y="345.2">IN-</text>
<text x="301.2" y="364.9">1</text>
<text x="308.2" y="361.4">1</text>
<text x="338.2" y="364.9">1</text>
<text x="345.3" y="361.4">1</text>
<text x="375.3" y="364.9">1</text>
<text x="382.3" y="361.4">1</text>
<text x="412.3" y="364.9">1</text>
<text x="419.3" y="361.4">1</text>
<text x="15.7" y="369.9">Shunt2</text>
</g>
<g font-size="3.2" fill="#f00">
<text x="295.8" y="58">VCC/VDD</text>
<text x="312.4" y="56.3">15</text>
</g>
</svg>
